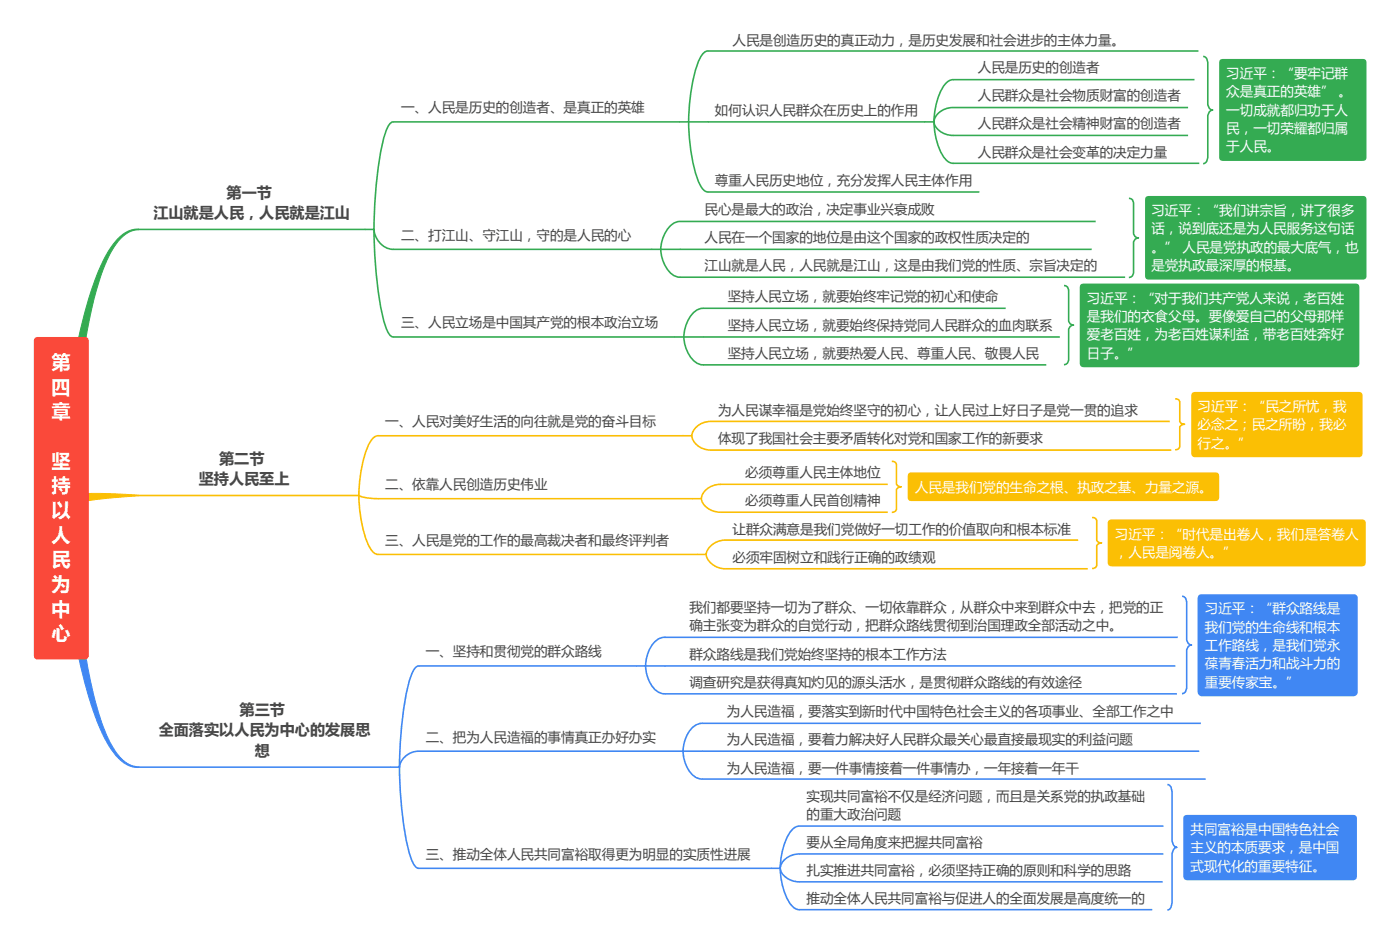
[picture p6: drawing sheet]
<svg xmlns="http://www.w3.org/2000/svg" width="454mm" height="305mm" viewBox="0 0 454 305" stroke-linecap="round" stroke-linejoin="round" font-family="sans-serif">
<path d="M390.2 18.3a2.02 2.02 0 0 1 1.5 2.2l.1 13.8a1.69 1.69 0 0 0 1.5 1.4 2.13 2.13 0 0 0-1.6 1.9l-.1 13.8a1.67 1.67 0 0 1-1.4 1.7M366.1 64.3a1.53 1.53 0 0 1 1.5 1.6l.1 10a1.61 1.61 0 0 0 1.5 1.2 1.7 1.7 0 0 0-1.6 1.4v10.3a1.43 1.43 0 0 1-1.5 1.2M345.1 92.6a1.53 1.53 0 0 1 1.5 1.6v10a1.61 1.61 0 0 0 1.5 1.2 1.7 1.7 0 0 0-1.5 1.4l-.1 10.2a1.43 1.43 0 0 1-1.5 1.2" fill="none" stroke="#34ab52" stroke-width=".52"/>
<path d="M381.1 129.3l1.2 .4 .3 .6v6.5a1.56 1.56 0 0 0 1.6 .8 1.59 1.59 0 0 0-1.6 .9v6.4a1.3 1.3 0 0 1-1.5 1M289.2 149.6l1.2 .4 .3 .5 .1 6.6a1.56 1.56 0 0 0 1.5 .8 1.59 1.59 0 0 0-1.6 .9v6.4a1.3 1.3 0 0 1-1.5 .9M354.2 167.8l1.2 .4 .3 .6v6.5a1.56 1.56 0 0 0 1.6 .8 1.59 1.59 0 0 0-1.6 .9v6.4a1.3 1.3 0 0 1-1.5 .9" fill="none" stroke="#fbbf04" stroke-width=".52"/>
<path d="M383.3 193.4a1.84 1.84 0 0 1 1.5 2l.2 12.5a1.63 1.63 0 0 0 1.4 1.2 1.97 1.97 0 0 0-1.6 1.8v12.6a1.57 1.57 0 0 1-1.5 1.4M378.6 254.4a2.28 2.28 0 0 1 1.5 2.6l.1 16.1a1.84 1.84 0 0 0 1.5 1.7 2.47 2.47 0 0 0-1.6 2.2l-.1 16.5a1.65 1.65 0 0 1-1.4 1.6" fill="none" stroke="#4087f3" stroke-width=".52"/>
<path d="M38.1 77.5a8.3 8.3 0 0 1 6.9-3.1 11 11 0 0 0-8.4 6.4l-2.5 4.9-2.1 6.1-2 7.1-2 9.9a1.44 1.44 0 0 1-1.9 1.7 1.59 1.59 0 0 1-.3-2.2l3.3-12.6 3.6-9.5a31.9 31.9 0 0 1 5.4-8.7z" fill-rule="evenodd" fill="#34ab52"/>
<path d="M38.1 77.5a8.3 8.3 0 0 1 6.9-3.1 11 11 0 0 0-8.4 6.4l-2.5 4.9-2.1 6.1-2 7.1-2 9.9a1.44 1.44 0 0 1-1.9 1.7 1.59 1.59 0 0 1-.3-2.2l3.3-12.6 3.6-9.5a31.9 31.9 0 0 1 5.4-8.7z" fill="none" stroke="#34ab52" stroke-width=".32"/>
<path d="M127.5 39.5a3.3 3.3 0 0 0-2.1 2.5 101 101 0 0 0-4 27.8l-.1 4.6h-2.8M127.5 80.9a6.9 6.9 0 0 1-6.2-6.5 125.7 125.7 0 0 0 3.6 31 7.1 7.1 0 0 0 2 3.7l.6 .2" fill="none" stroke="#34ab52" stroke-width=".52"/>
<path d="M27.6 160.3l.8-.3h4.6l12 .7-15.8 1.6a1.26 1.26 0 0 1-1.7-.3 1.26 1.26 0 0 1 .1-1.7z" fill-rule="evenodd" fill="#fbbf04"/>
<path d="M27.6 160.3l.8-.3h4.6l12 .7-15.8 1.6a1.26 1.26 0 0 1-1.7-.3 1.26 1.26 0 0 1 .1-1.7z" fill="none" stroke="#fbbf04" stroke-width=".32"/>
<path d="M122.6 141.3a3.5 3.5 0 0 0-2.7 2.2 40.3 40.3 0 0 0-3.5 17.2h-2.9M122.6 161.7a13 13 0 0 1-6.2-1 41.2 41.2 0 0 0 3.5 16.9 3.5 3.5 0 0 0 2.7 2.2" fill="none" stroke="#fbbf04" stroke-width=".52"/>
<path d="M25.8 212.4a1.17 1.17 0 0 1 1.3-.3 1.17 1.17 0 0 1 .8 1.1l2.8 13.3 2 6.9 1.5 4.1a19.8 19.8 0 0 0 7.3 10.2l1.4 .6 2.1 .5a9.4 9.4 0 0 1-8.1-4.7l-3-4.8-2.7-6.1-2.7-8.3-2.7-10.6a1.9 1.9 0 0 1 0-1.9z" fill-rule="evenodd" fill="#4087f3"/>
<path d="M25.8 212.4a1.17 1.17 0 0 1 1.3-.3 1.17 1.17 0 0 1 .8 1.1l2.8 13.3 2 6.9 1.5 4.1a19.8 19.8 0 0 0 7.3 10.2l1.4 .6 2.1 .5a9.4 9.4 0 0 1-8.1-4.7l-3-4.8-2.7-6.1-2.7-8.3-2.7-10.6a1.9 1.9 0 0 1 0-1.9z" fill="none" stroke="#4087f3" stroke-width=".32"/>
<path d="M135.8 216a3.2 3.2 0 0 0-2.2 2.3 89.6 89.6 0 0 0-4 26.1v4.4h-2.9M215.6 206.7a6.6 6.6 0 0 0-5.5 5.1l-.5 2.1-.2 2.1h-2.9M215.6 216h-6.1a10 10 0 0 0 4.1 8.5l2 .5M227.7 234.6a7 7 0 0 0-5.7 5.8l-.5 3.2h-2.8M135.8 243.6a6.2 6.2 0 0 0-6.2 7.3 111.2 111.2 0 0 0 3.5 27 5.1 5.1 0 0 0 2.7 3.7M227.7 243.6h-6.1a10 10 0 0 0 4.2 8.5l1.9 .5M259.2 267.9a5.7 5.7 0 0 0-4.2 4.1l-1.3 4-.7 5.6h-2.8M259.2 276.9a5.9 5.9 0 0 0-6.2 4.7M253 281.6a5.9 5.9 0 0 0 6.2 4.4M253 281.6a20.4 20.4 0 0 0 3.9 12.3l1.5 1 .8 .1" fill="none" stroke="#4087f3" stroke-width=".52"/>
<path d="M229.5 16.5a3.4 3.4 0 0 0-2.5 2.3 55 55 0 0 0-3.7 20.7h-2.8M229.5 39.5h-6.1a52.7 52.7 0 0 0 3.6 20.5 3.4 3.4 0 0 0 2.5 2.3M302.9 39.5a5.9 5.9 0 0 0 6.2 4.4M302.9 39.5a20.4 20.4 0 0 0 3.9 12.3l1.5 1 .8 .2M309.1 25.8a5.7 5.7 0 0 0-4.2 4.1l-1.3 4-.7 5.6h-2.8M309.1 34.9a5.9 5.9 0 0 0-6.2 4.6M220.5 71.8a7.3 7.3 0 0 0-5.7 5.8l-.5 3.3h-2.9M220.5 80.9h-6.1a10.2 10.2 0 0 0 4.2 8.5l1.9 .5M228 100a6.8 6.8 0 0 0-5.4 5.1l-.6 2.1-.2 2.1h-2.9M228 109.3h-6.1a10.2 10.2 0 0 0 4.2 8.5l1.9 .5" fill="none" stroke="#34ab52" stroke-width=".52"/>
<path d="M230.6 136.7a5.9 5.9 0 0 0-6.2 4.6h-2.9M224.4 141.3a5.9 5.9 0 0 0 6.2 4.7M233.7 157.1a5.9 5.9 0 0 0-6.2 4.6h-2.9M227.5 161.7a5.9 5.9 0 0 0 6.2 4.4M229 179.8a6.1 6.1 0 0 0 6.2 4.6M235.2 175.1a6.1 6.1 0 0 0-6.2 4.7h-2.8" fill="none" stroke="#fbbf04" stroke-width=".52"/>
<path d="M11.4 109.9l.9-.4h15.2l.6 .2 .4 .5 .1 102.4a1.11 1.11 0 0 1-1.1 1h-15.2l-.7-.2-.3-.5z" fill-rule="evenodd" fill="#fa493a"/>
<path d="M11.4 109.9l.9-.4h15.2l.6 .2 .4 .5 .1 102.4a1.11 1.11 0 0 1-1.1 1h-15.2l-.7-.2-.3-.5z" fill="none" stroke="#fa493a" stroke-width=".52"/>
<path d="M229.5 16.5h159.2M127.5 39.5h93M229.5 39.5h70.6M309.1 25.8h78.3M309.1 34.9h76.2M309.1 43.9h76.2M309.1 53h79.8M44.8 74.4h73.7M229.5 62.3h88.1M127.5 80.9h83.9M127.5 109.3h91.4" fill="none" stroke="#34ab52" stroke-width=".52"/>
<path d="M122.6 141.3h98.9M44.8 160.7h68.7M122.6 161.7h102M122.6 179.8h103.6" fill="none" stroke="#fbbf04" stroke-width=".52"/>
<path d="M135.8 216h70.7M44.8 248.8h81.9M135.8 243.6h82.9M135.8 281.6h114.4" fill="none" stroke="#4087f3" stroke-width=".52"/>
<path d="M395.8 19.7l.9-.3h45.2a.86 .86 0 0 1 1 1v30.5a.86 .86 0 0 1-1 1h-45.2a.86 .86 0 0 1-1.1-1z" fill-rule="evenodd" fill="#34ab52"/>
<path d="M395.8 19.7l.9-.3h45.2a.86 .86 0 0 1 1 1v30.5a.86 .86 0 0 1-1 1h-45.2a.86 .86 0 0 1-1.1-1zM220.5 71.8h134.8M220.5 80.9h133.5M220.5 89.9h144.4" fill="none" stroke="#34ab52" stroke-width=".52"/>
<path d="M371.8 64.1l.8-.3h69.3a.86 .86 0 0 1 1 1v24.6a.86 .86 0 0 1-1 1h-69.3a.86 .86 0 0 1-1-1z" fill-rule="evenodd" fill="#34ab52"/>
<path d="M371.8 64.1l.8-.3h69.3a.86 .86 0 0 1 1 1v24.6a.86 .86 0 0 1-1 1h-69.3a.86 .86 0 0 1-1-1zM228 100h98.1M228 109.3h115.7M228 118.3h111.3" fill="none" stroke="#34ab52" stroke-width=".52"/>
<path d="M350.6 92.6l.9-.4h88.1a.86 .86 0 0 1 1 1.1v24.5l-.2 .6-.4 .4h-88.5l-.7-.2-.4-.8z" fill-rule="evenodd" fill="#34ab52"/>
<path d="M350.6 92.6l.9-.4h88.1a.86 .86 0 0 1 1 1.1v24.5l-.2 .6-.4 .4h-88.5l-.7-.2-.4-.8z" fill="none" stroke="#34ab52" stroke-width=".52"/>
<path d="M230.6 136.7h148.8M230.6 146h149.3" fill="none" stroke="#fbbf04" stroke-width=".52"/>
<path d="M386.9 127.5l53.7-.1a.86 .86 0 0 1 1 1v18.6l-.1 .6-.5 .4h-53.4l-.7-.2-.3-.8v-18.6z" fill-rule="evenodd" fill="#fbbf04"/>
<path d="M386.9 127.5l53.7-.1a.86 .86 0 0 1 1 1v18.6l-.1 .6-.5 .4h-53.4l-.7-.2-.3-.8v-18.6zM233.7 157.1h54.2M233.7 166.1h54.2" fill="none" stroke="#fbbf04" stroke-width=".52"/>
<path d="M295 153.6l99.1-.2a.86 .86 0 0 1 1 1.1v6.7a.86 .86 0 0 1-1 1h-98.4a.86 .86 0 0 1-1.1-1v-6.7z" fill-rule="evenodd" fill="#fbbf04"/>
<path d="M294.8 153.8l.9-.4h98.4a.86 .86 0 0 1 1 1.1v6.7a.86 .86 0 0 1-1 1h-98.4a.86 .86 0 0 1-1.1-1zM235.2 175.1h114.5M235.2 184.4h117.6" fill="none" stroke="#fbbf04" stroke-width=".52"/>
<path d="M359.7 169l.8-.3h81.1a.86 .86 0 0 1 1.1 1v12.7a.86 .86 0 0 1-1.1 1h-81.4l-.5-.3-.2-.7v-12.7z" fill-rule="evenodd" fill="#fbbf04"/>
<path d="M359.7 169l.8-.3h81.1a.86 .86 0 0 1 1.1 1v12.7a.86 .86 0 0 1-1.1 1h-81.4l-.5-.3-.2-.7v-12.7z" fill="none" stroke="#fbbf04" stroke-width=".52"/>
<path d="M215.6 206.7h166.3M215.6 216h165.6M215.6 225h166.1" fill="none" stroke="#4087f3" stroke-width=".52"/>
<path d="M388.9 193.3l.8-.3 49.9 .1 .5 .9v30.5a1.11 1.11 0 0 1-1.1 1h-49.3a1.11 1.11 0 0 1-1-1v-30.5z" fill-rule="evenodd" fill="#4087f3"/>
<path d="M388.9 193.3l.8-.3 49.9 .1 .5 .9v30.5a1.11 1.11 0 0 1-1.1 1h-49.3a1.11 1.11 0 0 1-1-1v-30.5zM227.7 234.6h161.7M227.7 243.6h161.2M227.7 252.6h163.3M259.2 267.9h118.1M259.2 276.9h118.1M259.2 286h117.8M259.2 295h114.5" fill="none" stroke="#4087f3" stroke-width=".52"/>
<path d="M384.3 264.7l54.5-.2a.86 .86 0 0 1 1 1.1v18.6l-.1 .5-.5 .4-54.2 .1-.7-.2-.3-.8v-18.6z" fill-rule="evenodd" fill="#4087f3"/>
<path d="M384.2 264.9l.8-.4h53.8a.86 .86 0 0 1 1 1.1v18.6l-.1 .5-.5 .4-54.2 .1-.7-.2-.3-.8z" fill="none" stroke="#4087f3" stroke-width=".52"/>
<g font-size="6.2" fill="#fff">
<text x="16.7" y="119.6">第</text>
<text x="16.7" y="127.6">四</text>
<text x="16.7" y="135.6">章</text>
<text x="16.7" y="151.6">坚</text>
<text x="16.7" y="159.6">持</text>
<text x="16.7" y="167.7">以</text>
<text x="16.7" y="175.7">人</text>
<text x="16.7" y="183.7">民</text>
<text x="16.7" y="191.7">为</text>
<text x="16.7" y="199.7">中</text>
<text x="16.7" y="207.7">心</text>
</g>
<g font-size="4.9" fill="#454545">
<text x="73.5" y="64.1">第一节</text>
<text x="49.7" y="70.8">江山就是人民，人民就是江山</text>
<text x="71" y="150.3">第二节</text>
<text x="64.5" y="157.1">坚持人民至上</text>
<text x="77.7" y="231.7">第三节</text>
<text x="51.5" y="238.4">全面落实以人民为中心的发展思</text>
<text x="82.6" y="245.2">想</text>
</g>
<g font-size="4.4" fill="#454545">
<text x="237.5" y="14.5">人民是创造历史的真正动力，是历史发展和社会进步的主体力量。</text>
<text x="317.1" y="23.5">人民是历史的创造者</text>
<text x="317.1" y="32.5">人民群众是社会物质财富的创造者</text>
<text x="130.1" y="36.4">一、人民是历史的创造者、是真正的英雄</text>
<text x="231.9" y="37.2">如何认识人民群众在历史上的作用</text>
<text x="317.1" y="41.6">人民群众是社会精神财富的创造者</text>
<text x="317.1" y="50.9">人民群众是社会变革的决定力量</text>
<text x="231.9" y="59.9">尊重人民历史地位，充分发挥人民主体作用</text>
<text x="228.5" y="69.5">民心是最大的政治，决定事业兴衰成败</text>
<text x="130.1" y="77.8">二、打江山、守江山，守的是人民的心</text>
<text x="228.5" y="78.5">人民在一个国家的地位是由这个国家的政权性质决定的</text>
<text x="228.5" y="87.6">江山就是人民，人民就是江山，这是由我们党的性质、宗旨决定的</text>
<text x="236" y="97.6">坚持人民立场，就要始终牢记党的初心和使命</text>
<text x="130.1" y="106.2">三、人民立场是中国其产党的根本政治立场</text>
<text x="236" y="106.9">坚持人民立场，就要始终保持党同人民群众的血肉联系</text>
<text x="236" y="116">坚持人民立场，就要热爱人民、尊重人民、敬畏人民</text>
<text x="232.9" y="134.6">为人民谋幸福是党始终坚守的初心，让人民过上好日子是党一贯的追求</text>
<text x="124.9" y="138.2">一、人民对美好生活的向往就是党的奋斗目标</text>
<text x="232.9" y="143.6">体现了我国社会主要矛盾转化对党和国家工作的新要求</text>
<text x="241.7" y="154.7">必须尊重人民主体地位</text>
<text x="124.9" y="158.6">二、依靠人民创造历史伟业</text>
<text x="241.7" y="163.8">必须尊重人民首创精神</text>
<text x="237.5" y="173.1">让群众满意是我们党做好一切工作的价值取向和根本标准</text>
<text x="124.9" y="176.7">三、人民是党的工作的最高裁决者和最终评判者</text>
<text x="237.5" y="182.1">必须牢固树立和践行正确的政绩观</text>
<text x="223.6" y="198.4">我们都要坚持一切为了群众、一切依靠群众，从群众中来到群众中去，把党的正</text>
<text x="223.6" y="204.3">确主张变为群众的自觉行动，把群众路线贯彻到治国理政全部活动之中。</text>
<text x="138.1" y="212.9">一、坚持和贯彻党的群众路线</text>
<text x="223.6" y="213.6">群众路线是我们党始终坚持的根本工作方法</text>
<text x="223.6" y="222.7">调查研究是获得真知灼见的源头活水，是贯彻群众路线的有效途径</text>
<text x="235.7" y="232.2">为人民造福，要落实到新时代中国特色社会主义的各项事业、全部工作之中</text>
<text x="138.1" y="240.5">二、把为人民造福的事情真正办好办实</text>
<text x="235.7" y="241.3">为人民造福，要着力解决好人民群众最关心最直接最现实的利益问题</text>
<text x="235.7" y="250.6">为人民造福，要一件事情接着一件事情办，一年接着一年干</text>
<text x="261.6" y="259.6">实现共同富裕不仅是经济问题，而且是关系党的执政基础</text>
<text x="261.6" y="265.6">的重大政治问题</text>
<text x="261.6" y="274.6">要从全局角度来把握共同富裕</text>
<text x="138.1" y="278.5">三、推动全体人民共同富裕取得更为明显的实质性进展</text>
<text x="261.6" y="283.6">扎实推进共同富裕，必须坚持正确的原则和科学的思路</text>
<text x="261.6" y="292.9">推动全体人民共同富裕与促进人的全面发展是高度统一的</text>
</g>
<g font-size="4.4" fill="#fff">
<text x="397.7" y="25.3">习近平：“要牢记群</text>
<text x="397.7" y="31.3">众是真正的英雄” 。</text>
<text x="397.7" y="37.2">一切成就都归功于人</text>
<text x="397.7" y="43.1">民，一切荣耀都归属</text>
<text x="397.7" y="49.1">于人民。</text>
<text x="373.4" y="69.7">习近平：“我们讲宗旨，讲了很多</text>
<text x="373.4" y="75.7">话，说到底还是为人民服务这句话</text>
<text x="373.4" y="81.6">。” 人民是党执政的最大底气，也</text>
<text x="373.4" y="87.6">是党执政最深厚的根基。</text>
<text x="352.5" y="98.2">习近平：“对于我们共产党人来说，老百姓</text>
<text x="352.5" y="104.1">是我们的衣食父母。要像爱自己的父母那样</text>
<text x="352.5" y="110">爱老百姓，为老百姓谋利益，带老百姓奔好</text>
<text x="352.5" y="116">日子。”</text>
<text x="388.4" y="133.3">习近平：“民之所忧，我</text>
<text x="388.4" y="139.2">必念之；民之所盼，我必</text>
<text x="388.4" y="145.2">行之。”</text>
<text x="296.7" y="159.4">人民是我们党的生命之根、执政之基、力量之源。</text>
<text x="361.5" y="174.6">习近平：“时代是出卷人，我们是答卷人</text>
<text x="361.5" y="180.6">，人民是阅卷人。”</text>
<text x="390.7" y="198.9">习近平：“群众路线是</text>
<text x="390.7" y="204.9">我们党的生命线和根本</text>
<text x="390.7" y="210.8">工作路线，是我们党永</text>
<text x="390.7" y="216.7">葆青春活力和战斗力的</text>
<text x="390.7" y="222.7">重要传家宝。”</text>
<text x="386.1" y="270.5">共同富裕是中国特色社会</text>
<text x="386.1" y="276.4">主义的本质要求，是中国</text>
<text x="386.1" y="282.4">式现代化的重要特征。</text>
</g>
</svg>
